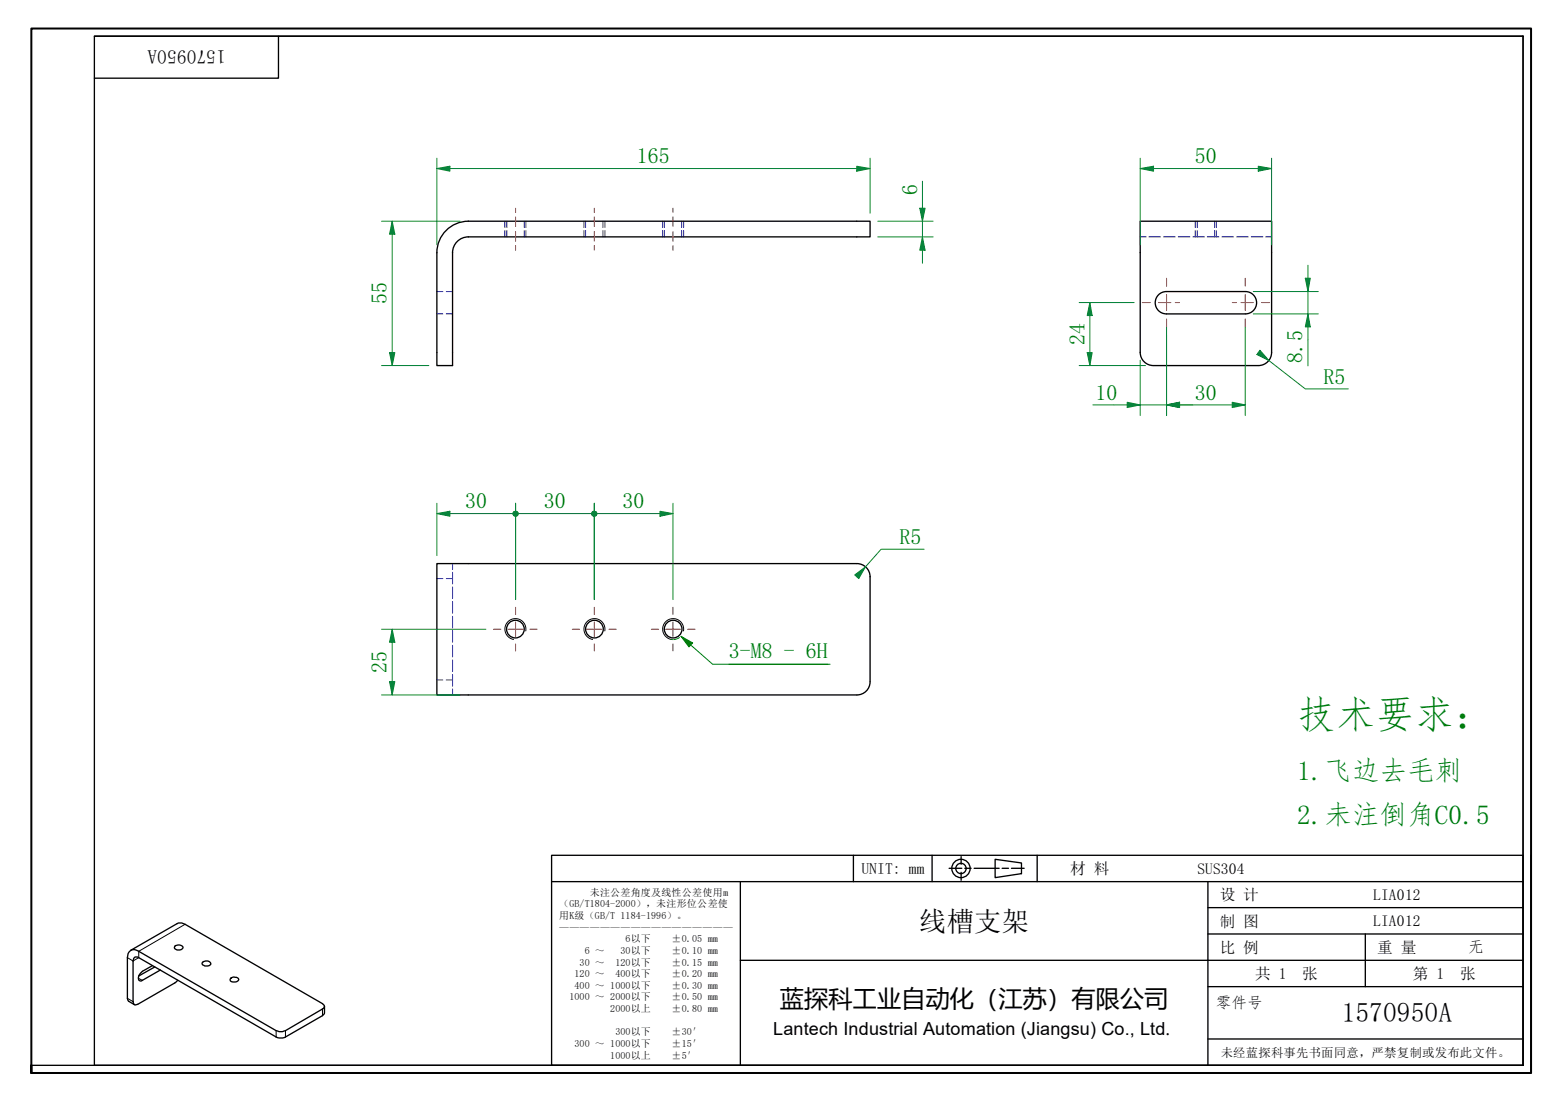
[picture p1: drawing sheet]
<svg xmlns="http://www.w3.org/2000/svg" width="297mm" height="210mm" viewBox="0 0 297 210" stroke-linecap="round" stroke-linejoin="round" font-family="sans-serif">
<g fill="none" stroke="#00f" stroke-width=".19">
<path d="M83.2 55.5h1.1M83.2 59.8h1.1M85 55.5h1.2M85 59.8h1.2M96.1 42.1v1.2M96.1 43.9v1.2M96.5 42.1v1.2M96.5 43.9v1.2M99.8 42.1v1.2M99.8 43.9v1.2M100.1 42.1v1.2M100.1 43.9v1.2"/>
<path d="M111.2 42.1v1.2M111.2 43.9v1.2M111.5 42.1v1.2M111.5 43.9v1.2M114.8 42.1v1.2M114.8 43.9v1.2M115.2 42.1v1.2M115.2 43.9v1.2M126.2 42.1v1.2M126.2 43.9v1.2M126.5 42.1v1.2M126.5 43.9v1.2"/>
<path d="M129.8 42.1v1.2M129.8 43.9v1.2M130.2 42.1v1.2M130.2 43.9v1.2M217.1 45.1h1.1M218.8 45.1h2.2M221.6 45.1h2.2M224.3 45.1h2.3M227.1 45.1h2.3M227.6 42.1v1.2M227.6 43.9v1.2M228 42.1v1.2"/>
<path d="M228 43.9v1.2M229.9 45.1h2.2M231.3 42.1v1.2M231.3 43.9v1.2M231.6 42.1v1.2M231.6 43.9v1.2M232.7 45.1h2.2M235.5 45.1h2.2M238.3 45.1h2.2M241 45.1h1.1M83.2 110.2h1.1M85 110.2h1.2"/>
<path d="M86.2 107.4v1.1M86.2 109v2.2M86.2 111.8v2.2M86.2 114.6v2.2M86.2 117.4v2.2M83.2 129.5h1.1M85 129.5h1.2M86.2 120.1v2.2M86.2 122.9v2.2M86.2 125.7v2.2M86.2 128.5v2.2M86.2 131.2v1.2"/>
</g>
<g fill="none" stroke="#000" stroke-width=".25">
<path d="M89.2 42.1h76.5v3h-76.5M89.2 42.1a6 6 0 0 0-6 6v21.5h3v-21.5a3 3 0 0 1 3-3M237.1 55.5h-15a2.13 2.13 0 0 0-2.1 2.2 2.13 2.13 0 0 0 2.1 2.1h15M237.1 55.5a2.13 2.13 0 0 1 2.2 2.2 2.13 2.13 0 0 1-2.2 2.1M217.1 67.2v-25.1h25v25.1M217.1 67.1a2.51 2.51 0 0 0 2.5 2.5h20M242.1 67.1a2.51 2.51 0 0 1-2.5 2.5M163.1 107.4h-79.9v25h79.9M163.2 107.4a2.51 2.51 0 0 1 2.5 2.5M165.7 109.8v20M165.7 129.9a2.51 2.51 0 0 1-2.5 2.5M24.9 181l8.8-5.1 .9-.1 .6 .3 26.2 15.1a.53 .53 0 0 1 .4 .5 .53 .53 0 0 1-.4 .5l-7 4.1-.6 .2h-.7l-.5-.2-26.2-15.1a1.29 1.29 0 0 0-1.5-.2 1.29 1.29 0 0 0-.6 1.4v7.8l.2 .5 1.1 .7"/>
<path d="M29 183.9l-1.9 1.1a1.29 1.29 0 0 0-.6 1.8l.4 .1 3.6-2.1M29.5 184.2l-3.1 1.7M33.4 180.1l.8-.1 .6 .3a.79 .79 0 0 1-.5 .7 .79 .79 0 0 1-.8-.2l-.3-.2zM33.8 186.7l-.5 .5-7.1 4.1a.54 .54 0 0 1-.6 .1 .54 .54 0 0 1-.3-.6l.1-8a.58 .58 0 0 1 .4-.5 .58 .58 0 0 1 .6 .1l26.4 15.2h1.3l7.3-4.1 .4-.6v-1.2M38.5 183.3a.94 .94 0 0 1 1.6 .4 1.15 1.15 0 0 1-1.6-.1zM44 186.3l.5-.2 .3 .1a.49 .49 0 0 1 .6 .5 1.08 1.08 0 0 1-1.6 0z"/>
<circle cx="98.1" cy="119.8" r="1.68"/>
<circle cx="113.2" cy="119.8" r="1.68"/>
<circle cx="128.2" cy="119.8" r="1.68"/>
</g>
<path d="M100.1 120.2a2 2 0 0 0-1.6-2.3 2 2 0 0 0-2.3 1.6 2 2 0 0 0 1.6 2.3M115.2 120.2a2 2 0 0 0-1.7-2.3 2 2 0 0 0-2.3 1.6 2 2 0 0 0 1.6 2.3M130.1 120.2a2 2 0 0 0-1.6-2.3 2 2 0 0 0-2.3 1.6 2 2 0 0 0 1.6 2.3M35.2 176.1l-8.8 5.1v1.2l-1.1 .6-1-.6M24.3 190.2l1 .6M26.4 186.3l.7 .4M52.6 196.3v1.2M54.4 196.3v1.2M61.4 192.2v1.3" fill="none" stroke="#000" stroke-width=".19"/>
<path d="M6 204.4v-1.5v1.5M6 202.9v-197.5h285.5v199h-285.5" fill="none" stroke="#000" stroke-width=".38"/>
<path d="M18 6.9h272v196h-272zM18 6.9h272M53 6.9v8h-35M290 6.9v196h-284" fill="none" stroke="#000" stroke-width=".25"/>
<g fill="none" stroke="#000" stroke-width=".25">
<path d="M105 162.9h185v40h-185zM105 167.9h185M141 167.9v35M162.5 162.9v5M177.5 162.9v5M180.7 165.4h2.4M183 163.2v1.4M183 166.2v1.5M183.7 165.4h1.2M185.5 165.4h4.7M189.5 163.7l5 .7v2l-5 .8zM190.8 165.4h1.2"/>
<path d="M192.6 165.4h2.4M197.5 162.9v5M230 167.9v35M230 177.9h60M230 172.9h60M260 177.9v10M291.5 162.9v41.5h-186.5M141 182.9h149M230 197.9h60M230 187.9h60"/>
<circle cx="183" cy="165.4" r="1.75"/>
<circle cx="183" cy="165.4" r=".98"/>
</g>
<path d="M98.2 39.7v.8M113.2 39.7v.8M128.1 39.7v.8M98.2 41.3v1.9M98.2 44.1v1.8M98.2 46.8v.9M113.2 41.3v1.9M113.2 44.1v1.8M113.2 46.8v.9M128.1 41.3v1.9M128.1 44.1v1.8M128.1 46.8v.9" fill="none" stroke="#f00" stroke-width=".19"/>
<g fill="none" stroke="#f00" stroke-width=".19">
<path d="M217.5 57.6h1.5M220.6 57.6h2.3M222.1 53v1.5M222.1 56.1v3.1M223.8 57.6h.8M234.6 57.6h.9M236.3 57.6h2.3M237.1 53v1.5M237.1 56.1v3.1M240.2 57.6h1.5M222.1 60.7v1.6M237.1 60.7v1.6"/>
<path d="M94 119.9h1.4M96.8 119.9h2.8M98.2 115.7v1.4M98.2 118.5v2.8M100.9 119.9h1.4M109 119.9h1.4M111.8 119.9h2.8M113.2 115.7v1.4M113.2 118.5v2.8M116 119.9h1.3M124 119.9h1.4M126.7 119.9h2.8"/>
<path d="M128.1 115.7v1.4M128.1 118.5v2.8M130.9 119.9h1.4M98.2 122.7v1.3M113.2 122.7v1.3M128.1 122.7v1.3"/>
</g>
<path d="M83.2 32.1h2.5" fill="none" stroke="#00803f" stroke-width=".19"/>
<path d="M83.2 32.1l2.5-.4v.9z" fill="#00803f"/>
<path d="M83.2 32.1l2.5-.4v.9zM163.1 32.1h2.6" fill="none" stroke="#00803f" stroke-width=".19"/>
<path d="M163.1 31.7l2.6 .4-2.6 .5z" fill="#00803f"/>
<path d="M83.2 30.1v16.5M85.7 32.1h77.4M163.1 31.7l2.6 .4-2.6 .5zM165.7 30.1v10.5M74.7 42.1v2.5" fill="none" stroke="#00803f" stroke-width=".19"/>
<path d="M74.7 42.1l.5 2.5h-1z" fill="#00803f"/>
<path d="M74.7 42.1l.5 2.5h-1zM74.7 67.2v2.4" fill="none" stroke="#00803f" stroke-width=".19"/>
<path d="M74.2 67.2h1l-.5 2.4z" fill="#00803f"/>
<path d="M72.6 42.1h15M74.7 44.6v22.6M175.6 45.1v2.6M72.6 69.6h9.1M74.2 67.2h1l-.5 2.4z" fill="none" stroke="#00803f" stroke-width=".19"/>
<path d="M175.6 45.1l.5 2.6h-1z" fill="#00803f"/>
<path d="M175.6 39.7v2.4M175.6 45.1l.5 2.6h-1z" fill="none" stroke="#00803f" stroke-width=".19"/>
<path d="M175.1 39.7h1l-.5 2.4z" fill="#00803f"/>
<path d="M175.1 39.7h1l-.5 2.4zM175.6 34.5v5.2M217.1 32.1h2.5M167.1 42.1h10.6M167.1 45.1h10.6M175.6 42.1v3M175.6 47.7v2.4" fill="none" stroke="#00803f" stroke-width=".19"/>
<path d="M217.1 32.1l2.5-.4v.9z" fill="#00803f"/>
<path d="M217.1 32.1l2.5-.4v.9zM239.6 32.1h2.5" fill="none" stroke="#00803f" stroke-width=".19"/>
<path d="M239.6 31.7l2.5 .4-2.5 .5z" fill="#00803f"/>
<path d="M217.1 30.1v16.5M219.6 32.1h20M239.6 31.7l2.5 .4-2.5 .5zM242.1 30.1v16.5M207.5 67.2v2.4" fill="none" stroke="#00803f" stroke-width=".19"/>
<path d="M207 67.2h1l-.5 2.4z" fill="#00803f"/>
<path d="M207.5 57.6v2.5M207 67.2h1l-.5 2.4z" fill="none" stroke="#00803f" stroke-width=".19"/>
<path d="M207.5 57.6l.5 2.5h-1z" fill="#00803f"/>
<path d="M205.5 57.6h10.5M207.5 57.6l.5 2.5h-1zM205.5 69.6h12.6M207.5 60.1v7.1M214.6 77.1h2.5" fill="none" stroke="#00803f" stroke-width=".19"/>
<path d="M214.6 76.6l2.5 .5-2.5 .5z" fill="#00803f"/>
<path d="M214.6 76.6l2.5 .5-2.5 .5zM222.1 77.1h2.5" fill="none" stroke="#00803f" stroke-width=".19"/>
<path d="M222.1 77.1l2.5-.5v1z" fill="#00803f"/>
<path d="M208.1 77.1h6.5M217.1 77.1h5M217.1 68.6v10.6M222.1 77.1l2.5-.5v1zM222.1 63.8v15.4M224.6 77.1h2.5M234.6 77.1h2.5" fill="none" stroke="#00803f" stroke-width=".19"/>
<path d="M234.6 76.6l2.5 .5-2.5 .5z" fill="#00803f"/>
<path d="M222.1 77.1h2.5M234.6 76.6l2.5 .5-2.5 .5z" fill="none" stroke="#00803f" stroke-width=".19"/>
<path d="M222.1 77.1l2.5-.5v1z" fill="#00803f"/>
<path d="M249 59.8v2.5M222.1 77.1l2.5-.5v1zM222.1 62.3v16.9M224.6 77.1h10M237.1 62.3v16.9" fill="none" stroke="#00803f" stroke-width=".19"/>
<path d="M249 59.8l.5 2.5h-1z" fill="#00803f"/>
<path d="M249 59.8l.5 2.5h-1zM249 53v2.5" fill="none" stroke="#00803f" stroke-width=".19"/>
<path d="M248.5 53h1l-.5 2.5z" fill="#00803f"/>
<path d="M238.6 55.5h12.4M238.6 59.8h12.4M248.5 53h1l-.5 2.5zM249 50.5v2.5M249 55.5v4.3M239.6 67.2l2 1.5M249 62.3v7.4" fill="none" stroke="#00803f" stroke-width=".19"/>
<path d="M239.9 66.7l1.7 2-2.3-1.2z" fill="#00803f"/>
<path d="M239.9 66.7l1.7 2-2.3-1.2zM241.6 68.7l6.9 5.4h8.2M83.2 97.8h2.5" fill="none" stroke="#00803f" stroke-width=".19"/>
<path d="M83.2 97.8l2.5-.4v.9z" fill="#00803f"/>
<path d="M83.2 97.8l2.5-.4v.9zM95.6 97.8h1.9" fill="none" stroke="#00803f" stroke-width=".19"/>
<circle cx="98.2" cy="97.9" r=".62" fill="#00803f"/>
<path d="M83.2 95.9v9.9M85.7 97.8h9.9M98.2 95.9v18.3M98.8 97.8h1.8" fill="none" stroke="#00803f" stroke-width=".19"/>
<circle cx="98.2" cy="97.8" r=".61" fill="#00803f"/>
<path d="M110.7 97.8h1.8" fill="none" stroke="#00803f" stroke-width=".19"/>
<circle cx="113.2" cy="97.9" r=".62" fill="#00803f"/>
<path d="M98.2 95.9v18.3M100.6 97.8h10.1M113.2 95.9v18.3M113.8 97.8h1.8" fill="none" stroke="#00803f" stroke-width=".19"/>
<circle cx="113.1" cy="97.8" r=".61" fill="#00803f"/>
<path d="M125.7 97.8h2.4" fill="none" stroke="#00803f" stroke-width=".19"/>
<path d="M125.7 97.4l2.4 .4-2.4 .5z" fill="#00803f"/>
<path d="M113.2 95.9v18.3M115.6 97.8h10.1M125.7 97.4l2.4 .4-2.4 .5zM128.1 95.9v18.3M74.7 129.8v2.6" fill="none" stroke="#00803f" stroke-width=".19"/>
<path d="M74.2 129.8h1l-.5 2.6z" fill="#00803f"/>
<path d="M74.7 119.9v2.4M74.2 129.8h1l-.5 2.6z" fill="none" stroke="#00803f" stroke-width=".19"/>
<path d="M74.7 119.9l.5 2.4h-1z" fill="#00803f"/>
<path d="M72.6 119.9h19.9M74.7 119.9l.5 2.4h-1zM72.6 132.4h15M74.7 122.3v7.5" fill="none" stroke="#00803f" stroke-width=".19"/>
<path d="M129.7 121.2l1.8 1.6M138.7 126.5h18.9" fill="none" stroke="#008000" stroke-width=".19"/>
<path d="M129.7 121.2l2.2 1.3-.7 .7z" fill="#008000"/>
<path d="M127.9 121.8h.2M129.4 121.4l-1.1 .4M129.7 121.2l2.2 1.3-.7 .7zM131.5 122.8l4.2 3.7h22.4" fill="none" stroke="#008000" stroke-width=".19"/>
<path d="M164.8 108l-1.7 1.8" fill="none" stroke="#00803f" stroke-width=".19"/>
<path d="M162.8 109.5l2-1.5-1.3 2.2z" fill="#00803f"/>
<path d="M162.8 109.5l2-1.5-1.3 2.2zM176 104.6h-8.2l-3 3.4" fill="none" stroke="#00803f" stroke-width=".19"/>
<text font-size="7.4" fill="#008000" x="247" y="138.6">技术要求：</text>
<g font-size="5.2" fill="#008000">
<text x="247" y="148.6">1.飞边去毛刺</text>
<text x="247" y="156.9">2.未注倒角C0.5</text>
</g>
<g font-size="5.2">
<text x="175" y="177.3">线槽支架</text>
<text x="255.5" y="194.7">1570950A</text>
</g>
<text font-size="4.6" x="148.5" y="191.9">蓝探科工业自动化（江苏）有限公司</text>
<g font-size="4.2" fill="#008000">
<text x="121.3" y="31.1">165</text>
<text x="227.5" y="31.1">50</text>
<text x="174.6" y="37.1" transform="rotate(-90 174.6 37.1)">6</text>
<text x="73.6" y="57.9" transform="rotate(-90 73.6 57.9)">55</text>
<text x="206.5" y="65.8" transform="rotate(-90 206.5 65.8)">24</text>
<text x="248" y="69.2" transform="rotate(-90 248 69.2)">8.5</text>
<text x="208.6" y="76.1">10</text>
<text x="227.5" y="76.1">30</text>
<text x="252" y="73.1">R5</text>
<text x="88.6" y="96.8">30</text>
<text x="103.6" y="96.8">30</text>
<text x="118.6" y="96.8">30</text>
<text x="171.3" y="103.6">R5</text>
<text x="138.7" y="125.4">3-M8 - 6H</text>
<text x="73.6" y="128.2" transform="rotate(-90 73.6 128.2)">25</text>
</g>
<text font-size="3.7" x="43" y="9.6" transform="rotate(180 43 9.6)">1570950A</text>
<text font-size="3.4" x="147.2" y="197.1">Lantech Industrial Automation (Jiangsu) Co., Ltd.</text>
<g font-size="3">
<text x="164" y="166.4">UNIT: mm</text>
<text x="203.8" y="166.5">材 料</text>
<text x="228" y="166.4">SUS304</text>
<text x="232.3" y="171.5">设 计</text>
<text x="261.5" y="171.4">LIA012</text>
<text x="232.3" y="176.5">制 图</text>
<text x="261.5" y="176.4">LIA012</text>
<text x="232.3" y="181.5">比 例</text>
<text x="262.3" y="181.5">重 量</text>
<text x="279.5" y="181.4">无</text>
<text x="231.5" y="191.9">零件号</text>
<text x="239" y="186.5">共 1</text>
<text x="248" y="186.5">张</text>
<text x="269" y="186.5">第 1</text>
<text x="278" y="186.5">张</text>
</g>
<text font-size="2.3" x="232.5" y="201.3">未经蓝探科事先书面同意，严禁复制或发布此文件。</text>
<g font-size="1.9">
<text x="106.5" y="172.8">（GB/T1804-2000），未注形位公差使</text>
<text x="112.3" y="170.6">未注公差角度及线性公差使用m</text>
<text x="106.5" y="175">用K级（GB/T 1184-1996）。</text>
<text x="106.5" y="177.3">—————————————————</text>
<text x="119.1" y="179.5">6以下</text>
<text x="127.9" y="179.5">±0.05 mm</text>
<text x="110.4" y="183.9">30 ～</text>
<text x="111.4" y="181.7">6 ～</text>
<text x="117.2" y="183.9">120以下</text>
<text x="118.2" y="181.7">30以下</text>
<text x="127.9" y="181.7">±0.10 mm</text>
<text x="127.9" y="183.9">±0.15 mm</text>
<text x="108.5" y="190.5">1000 ～ 2000以下</text>
<text x="109.4" y="186.1">120 ～</text>
<text x="109.4" y="188.3">400 ～ 1000以下</text>
<text x="117.2" y="186.1">400以下</text>
<text x="127.9" y="186.1">±0.20 mm</text>
<text x="127.9" y="188.3">±0.30 mm</text>
<text x="127.9" y="190.5">±0.50 mm</text>
<text x="116.2" y="192.8">2000以上</text>
<text x="117.2" y="197.2">300以下</text>
<text x="127.9" y="192.8">±0.80 mm</text>
<text x="127.9" y="197.2">±30′</text>
<text x="109.4" y="199.4">300 ～ 1000以下</text>
<text x="116.2" y="201.6">1000以上</text>
<text x="127.9" y="199.4">±15′</text>
<text x="127.9" y="201.6">±5′</text>
</g>
</svg>
